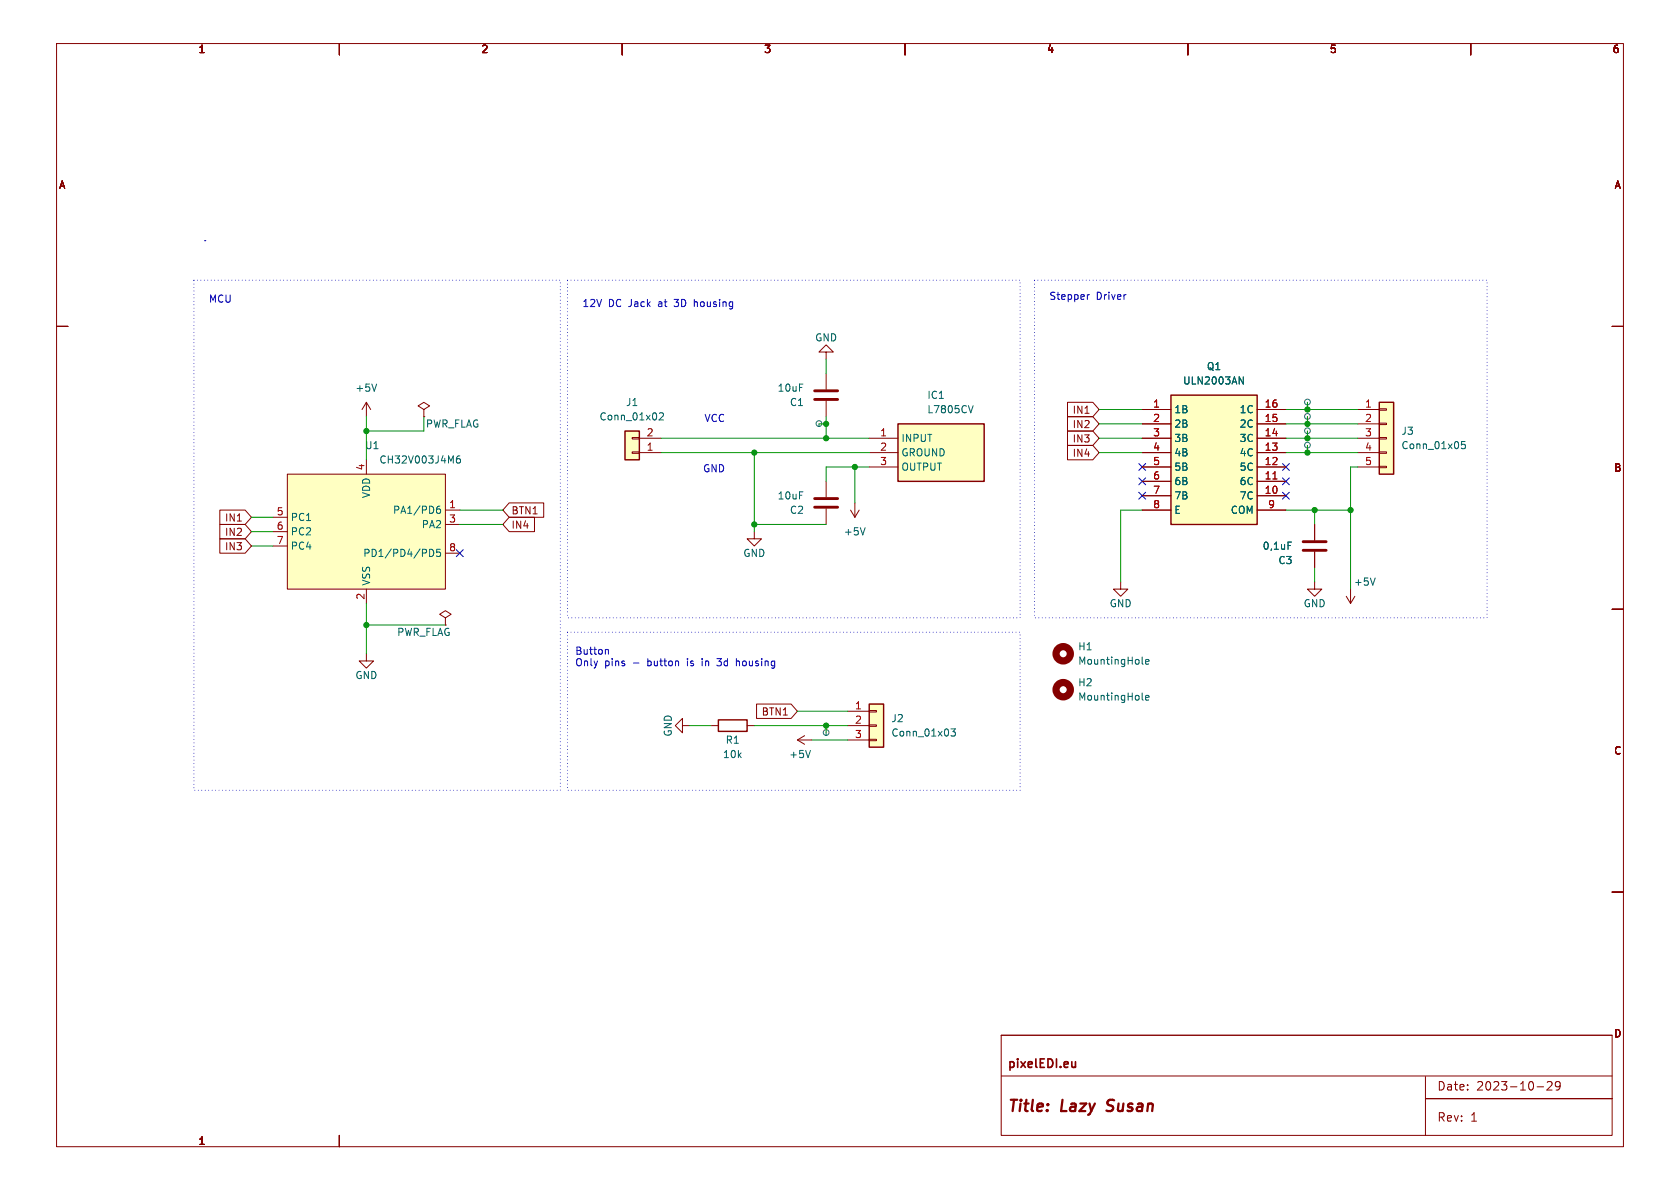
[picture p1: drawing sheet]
<svg xmlns="http://www.w3.org/2000/svg" width="297mm" height="210mm" viewBox="0 0 297 210" stroke-linecap="round" stroke-linejoin="round" font-family="sans-serif">
<g fill="none" stroke="#840000" stroke-width=".18">
<path d="M10 7.7h277v195h-277zM60 7.7v2M110 7.7v2M160 7.7v2M210 7.7v2M260 7.7v2M10 57.7h2M285 57.7h2M64.8 71.1l-.8 1.3M64.8 71.1v2.6M64.8 71.1l.7 1.3M74.9 72.4l1-.6-1-.7-1 .7 1 .6v1.3"/>
<path d="M74.9 73.7h.1M111.8 77.3h1.2v.3h-1.2zM111.8 79.9h1.2v.2h-1.2zM113 77.5h3.8M146 62.2h1.3l-1.3-1.2-1.2 1.2h1.2v1.3M146 66v2.8M146 70.9v2.8M153.7 77.5h5M188.7 73.7h4.5l1.1 1.2-1.1 1.3h-4.5zM188.7 71.1h4.5l1.1 1.3-1.1 1.3h-4.5zM188.7 78.7h4.5l1.1 1.3-1.1 1.3h-4.5zM188.7 76.2h4.5l1.1 1.3-1.1 1.2h-4.5z"/>
<path d="M201.9 72.4h5.1M201.9 77.5h5.1M201.9 74.9h5.1M222.2 72.4h5.1M222.2 77.5h5.1M222.2 74.9h5.1M240 72.4h3.8M240 77.5h3.8M240 74.9h3.8M243.8 79.9h1.3v.2h-1.3zM243.8 77.3h1.3v.3h-1.3zM243.8 74.8h1.3v.3h-1.3z"/>
<path d="M243.8 72.3h1.3v.2h-1.3zM38.9 95.2h4.4l1.1 1.3-1.1 1.3h-4.4zM38.9 90.2h4.4l1.1 1.2-1.1 1.3h-4.4zM38.9 92.7h4.4l1.1 1.3-1.1 1.3h-4.4zM48.3 91.4h2.5M48.3 94h2.5M48.3 96.5h2.5M50.8 83.8h27.9v20.3h-27.9zM64.8 81.3v2.5M78.7 90.2h2.6M78.7 92.7h2.6M78.7 97.8h2.6"/>
<path d="M90 88.9h6.1v2.5h-6.1l-1.1-1.2zM90 91.4h4.5v2.6h-4.5l-1.1-1.3zM113 80h3.8M133.3 94v1.3h1.3l-1.3 1.2-1.2-1.2h1.2M146 85.1v2.8M146 89.9v2.8M150.4 90.2l.7 1.2M151.1 88.9v2.5M151.9 90.2l-.8 1.2M153.7 82.6h5M153.7 80h5M201.9 90.2h5.1"/>
<path d="M201.9 87.6h5.1M201.9 85.1h5.1M201.9 82.6h5.1M201.9 80h5.1M222.2 90.2h5.1M222.2 87.6h5.1M222.2 85.1h5.1M222.2 82.6h5.1M222.2 80h5.1M232.4 92.7v2.8M232.4 97.5v2.8M240 82.6h3.8"/>
<path d="M240 80h3.8M243.8 82.4h1.3v.3h-1.3zM64.8 115.6v1.2h1.2l-1.2 1.3-1.3-1.3h1.3M64.8 104.1v2.6M78.7 109.2l1.1-.6-1.1-.6-1 .6 1 .6v1.3M78.7 110.5h.1M198.1 102.9v1.2h1.3l-1.3 1.3-1.3-1.3h1.3M232.4 102.9v1.2h1.3l-1.3 1.3-1.3-1.3h1.3M238 105.4l.8 1.3M238.8 104.1v2.6M239.5 105.4l-.7 1.3M285 107.7h2"/>
<path d="M120.6 128.3v-1.3l-1.2 1.3 1.2 1.2v-1.2h1.3M125.7 128.3h1.3M132.1 128.3h1.2M133.7 124.5h6.2l1.1 1.2-1.1 1.3h-6.2zM141 130.8l1.2 .8M141 130.8h2.5M142.2 130l-1.2 .8M149.9 130.8h3.8M149.9 125.7h3.8M149.9 128.3h3.8M153.7 130.7h1.2v.2h-1.2zM153.7 128.1h1.2v.3h-1.2z"/>
<path d="M153.7 125.6h1.2v.3h-1.2zM285 157.7h2M177 183h108v17.7h-108zM177 190.2h108M177 183h108M252 194.2h33h-33M252 194.2h33M252 190.3v10.4M271.7 192.1h1.2M273.5 191.3l.6-.1 .2 .1 .1 .3-.9 1.1h.9M275.8 191.8l-.3 .3h-.3l-.2-.3 .1-.5 .4-.1 .2 .1a.99 .99 0 0 1-.3 1.4h-.3M60 200.7v2"/>
</g>
<path d="M195.6 196.3l.3 .1M195.9 194.6l-.1 .4v.2" fill="none" stroke="#840000" stroke-width=".4"/>
<path d="M190.1 187.7v1M190.1 188.5l-.4 .2" fill="none" stroke="#840000" stroke-width=".3"/>
<g fill="none" stroke="#006464" stroke-width=".18">
<path d="M66.6 67.9l-.4 1.3M116.6 73.1l.5-.1 .2 .3-.8 .9h.8M172 71.7l-.4 1.3M219.1 66.6l.7 1.3v-1.3M259 78h-.6l-.1 .7 .2-.2 .4 .1 .2 .2-.1 .4-.2 .1-.5-.1M76 97.1a.64 .64 0 0 1 .7 .6 .64 .64 0 0 1-.7 .7M77.2 90.2l.2-.2h.4l.1 .2v.3l-.3 .2h-.3l-.1-.2M77.8 89.5h-.4l-.2 .5M77.8 97.1h-.6v.6l.1-.1h.5l.1 .2-.1 .4-.2 .2-.4-.2M81.3 80.6l-.4 .1a.86 .86 0 0 0 0 1.2l.4-.2 .1-.4-.2-.2h-.4l-.1 .2M152.9 93.3l-.4 1.3M227.7 95.8h.6"/>
<path d="M201.9 117.2l.2 .2M202.5 117l.6-.1v-.3h-.4l-.2 .2 .1 .6h.5M243.1 102.2l-.4 1.2M143.3 132.7l-.4 1.2M168.1 128.8h.8l-.4 .5 .3 .2v.5l-.1 .1-.6-.1M201.9 123.6l.2 .2M202.5 123.3l.6-.1v-.2l-.4-.1-.2 .2 .1 .6h.5"/>
</g>
<g fill="#ffffc2" stroke="#ffffc2" stroke-width=".18">
<path d="M50.8 83.8h27.9v20.3h-27.9z"/>
<path d="M207 69.9h15.2v22.8h-15.2z"/>
<path d="M243.8 71.1h2.6v12.7h-2.6z"/>
<path d="M110.5 76.2h2.5v5.1h-2.5z"/>
<path d="M153.7 124.5h2.5v7.6h-2.5z"/>
<path d="M158.7 74.9h15.3v10.2h-15.3z"/>
</g>
<path d="M110.5 76.2h2.5v5.1h-2.5zM158.7 74.9h15.3v10.2h-15.3zM207 69.9h15.2v22.8h-15.2zM243.8 71.1h2.6v12.7h-2.6zM127 127.3h5.1v2h-5.1zM153.7 124.5h2.5v7.6h-2.5z" fill="none" stroke="#840000" stroke-width=".25"/>
<path d="M225 84.7h.8" fill="none" stroke="#a90000" stroke-width=".18"/>
<path d="M144 69.1h4.1M144 70.6h4.1M144 88.1h4.1M144 89.7h4.1M230.4 95.8h4M230.4 97.3h4" fill="none" stroke="#840000" stroke-width=".51"/>
<g fill="none" stroke="#840000" stroke-width="1.3">
<circle cx="188" cy="115.6" r="1.27"/>
<circle cx="188" cy="121.9" r="1.27"/>
</g>
<g fill="none" stroke="#484848" stroke-width=".18">
<path d="M144.8 74.9v.5M231.1 71.1v.5M231.1 73.7v.4M231.1 76.2v.5M231.1 78.7v.5M146 129.5v.5"/>
<circle cx="144.8" cy="74.9" r=".51"/>
<circle cx="231.1" cy="71.1" r=".51"/>
<circle cx="231.1" cy="76.2" r=".51"/>
<circle cx="231.1" cy="78.7" r=".51"/>
<circle cx="231.1" cy="73.6" r=".51"/>
<circle cx="146" cy="129.5" r=".51"/>
</g>
<path d="M36.2 42.5h.1M122.7 52.9v1.3M122.9 53.3l-.2 .2M192.2 52.1v.8M192.6 52.1l-.4 .2M107.2 114.8l.4 .2v.7M124.1 116.4v.1M124.1 116.8v.9M126.7 116.4h.8l-.4 .5h.2M126.7 117.6l.6 .1M130.2 116.4v1.3M130.2 117l.3-.2 .2 .2" fill="none" stroke="#0000c2" stroke-width=".18"/>
<path d="M34.3 49.5h64.8v90.2h-64.8v-90.2M100.3 49.5h80v59.7h-80v-59.7M182.9 49.5h80v59.7h-80v-59.7M100.3 111.8h80v27.9h-80v-27.9" fill="none" stroke="#0000c2" stroke-width=".18" stroke-dasharray="0 .6"/>
<g fill="none" stroke="#009600" stroke-width=".18">
<path d="M64.8 73.7v7.6M74.9 73.7v2.5h-10.1M116.8 77.5h36.9M144.8 74.9h1.2M146 63.5v2.5M146 73.7v3.8M194.3 74.9h7.6M194.3 77.5h7.6M194.3 72.4h7.6M227.3 74.9h12.7M227.3 77.5h12.7M227.3 72.4h12.7"/>
<path d="M231.1 71.1v1.3M231.1 73.7v1.2M231.1 76.2v1.3M231.1 78.7v1.3M44.4 94h3.9M44.4 96.5h3.9M44.4 91.4h3.9M81.3 90.2h7.6M81.3 92.7h7.6M116.8 80h36.9M133.3 92.7h12.7M133.3 80v14"/>
<path d="M151.1 82.6v6.3M153.7 82.6h-7.7v2.5M194.3 80h7.6M201.9 90.2h-3.8v12.7M227.3 80h12.7M227.3 90.2h11.5M232.4 90.2v2.5M240 82.6h-1.2v21.5M64.8 106.7v8.9M64.8 110.5h13.9M232.4 100.3v2.6M121.9 128.3h3.8"/>
<path d="M133.3 128.3h16.6M141 125.7h8.9M143.5 130.8h6.4M146 128.3v1.2"/>
</g>
<g fill="none" stroke="#000084" stroke-width=".18">
<path d="M80.7 97.2l1.2 1.2M81.9 97.2l-1.2 1.2M201.3 87l1.2 1.2M201.3 84.5l1.2 1.2M201.3 81.9l1.2 1.3M202.5 87l-1.2 1.2M202.5 84.5l-1.2 1.2M202.5 81.9l-1.2 1.3M226.7 87l1.2 1.2M226.7 81.9l1.2 1.3M226.7 84.5l1.2 1.2M227.9 87l-1.2 1.2"/>
<path d="M227.9 81.9l-1.2 1.3M227.9 84.5l-1.2 1.2"/>
</g>
<g fill="#009600" stroke="#009600" stroke-width=".18">
<circle cx="64.8" cy="110.5" r=".46"/>
<circle cx="64.8" cy="76.2" r=".46"/>
<circle cx="231.1" cy="77.5" r=".46"/>
<circle cx="231.1" cy="80" r=".46"/>
<circle cx="238.8" cy="90.2" r=".46"/>
<circle cx="232.4" cy="90.2" r=".46"/>
<circle cx="231.1" cy="74.9" r=".46"/>
<circle cx="133.3" cy="92.7" r=".46"/>
<circle cx="133.3" cy="80" r=".46"/>
<circle cx="146" cy="128.3" r=".46"/>
<circle cx="146" cy="74.9" r=".46"/>
<circle cx="146" cy="77.5" r=".46"/>
<circle cx="231.1" cy="72.4" r=".46"/>
<circle cx="151.1" cy="82.6" r=".46"/>
</g>
<g font-size="2.8" fill="#840000">
<text x="178" y="197.1">Title:</text>
<text x="187.7" y="197.1">Lazy</text>
<text x="196.6" y="197.1">Susan</text>
</g>
<g font-size="2.1" fill="#840000">
<text x="178" y="189.2">pixelEDI.eu</text>
<text x="254" y="193">Date:</text>
<text x="261" y="193">2023-10-29</text>
<text x="254" y="198.5">Rev:</text>
<text x="259.9" y="198.5">1</text>
</g>
<g font-size="1.8" fill="#840000">
<text x="35" y="9.6">1</text>
<text x="85" y="9.6">2</text>
<text x="135" y="9.6">3</text>
<text x="185" y="9.6">4</text>
<text x="235" y="9.6">5</text>
<text x="285" y="9.6">6</text>
<text x="10.3" y="33.6">A</text>
<text x="285.3" y="33.6">A</text>
<text x="189.5" y="75.9">IN2</text>
<text x="189.5" y="73.3">IN1</text>
<text x="189.5" y="81">IN4</text>
<text x="189.5" y="78.4">IN3</text>
<text x="285.3" y="83.6">B</text>
<text x="39.7" y="92.4">IN1</text>
<text x="39.7" y="94.9">IN2</text>
<text x="90.3" y="91.1">BTN1</text>
<text x="90.3" y="93.7">IN4</text>
<text x="39.7" y="97.5">IN3</text>
<text x="134.6" y="126.7">BTN1</text>
<text x="285.3" y="133.6">C</text>
<text x="285.3" y="183.6">D</text>
<text x="35" y="202.6">1</text>
</g>
<g font-size="1.8" fill="#0000c2">
<text x="36.8" y="53.6">MCU</text>
<text x="185.4" y="53.1">Stepper</text>
<text x="193.8" y="53.1">Driver</text>
<text x="102.9" y="54.4">12V</text>
<text x="107.5" y="54.4">DC Jack</text>
<text x="116.7" y="54.4">at</text>
<text x="119.7" y="54.4">3D</text>
<text x="123.4" y="54.4">housing</text>
<text x="124.4" y="74.7">VCC</text>
<text x="124.2" y="83.6">GND</text>
<text x="101.6" y="115.8">Button</text>
<text x="101.6" y="117.9">Only</text>
<text x="106.9" y="117.9">pins</text>
<text x="112" y="117.9">-</text>
<text x="114.7" y="117.9">button</text>
<text x="121.9" y="117.9">is</text>
<text x="124.7" y="117.9">in</text>
<text x="127.7" y="117.9">3d</text>
<text x="131.2" y="117.9">housing</text>
</g>
<g font-size="1.8" fill="#006464">
<text x="144" y="60.6">GND</text>
<text x="213.3" y="65.6">Q1</text>
<text x="62.7" y="69.4">+5V</text>
<text x="110.6" y="72">J1</text>
<text x="137.4" y="69.4">10uF</text>
<text x="139.5" y="72">C1</text>
<text x="163.8" y="70.7">IC1</text>
<text x="209.1" y="68.2">ULN2003AN</text>
<text x="75.2" y="75.8">PWR_FLAG</text>
<text x="105.9" y="74.5">Conn_01x02</text>
<text x="163.8" y="73.3">L7805CV</text>
<text x="207.5" y="73.3">1B</text>
<text x="207.5" y="75.8">2B</text>
<text x="219.1" y="75.8">2C</text>
<text x="219.1" y="73.3">1C</text>
<text x="247.7" y="77.1">J3</text>
<text x="64.4" y="79.6">U1</text>
<text x="67" y="82.1">CH32V003J4M6</text>
<text x="159.3" y="78.3">INPUT</text>
<text x="159.3" y="80.9">GROUND</text>
<text x="159.3" y="83.4">OUTPUT</text>
<text x="207.5" y="78.3">3B</text>
<text x="207.5" y="80.9">4B</text>
<text x="207.5" y="83.4">5B</text>
<text x="219.1" y="83.4">5C</text>
<text x="219.1" y="80.9">4C</text>
<text x="219.1" y="78.3">3C</text>
<text x="247.7" y="79.6">Conn_01x05</text>
<text x="65.6" y="88.2" transform="rotate(-90 65.6 88.2)">VDD</text>
<text x="137.4" y="88.5">10uF</text>
<text x="207.5" y="86">6B</text>
<text x="207.5" y="88.5">7B</text>
<text x="219.1" y="88.5">7C</text>
<text x="219.1" y="86">6C</text>
<text x="51.3" y="92.3">PC1</text>
<text x="51.3" y="94.8">PC2</text>
<text x="69.4" y="91">PA1/PD6</text>
<text x="74.5" y="93.6">PA2</text>
<text x="139.5" y="91">C2</text>
<text x="149.1" y="94.8">+5V</text>
<text x="207.5" y="91">E</text>
<text x="217.5" y="91">COM</text>
<text x="51.3" y="97.4">PC4</text>
<text x="64.1" y="98.7">PD1/PD4/PD5</text>
<text x="131.3" y="98.7">GND</text>
<text x="223.1" y="97.4">0,1uF</text>
<text x="225.9" y="99.9">C3</text>
<text x="65.6" y="103.6" transform="rotate(-90 65.6 103.6)">VSS</text>
<text x="196.1" y="107.5">GND</text>
<text x="230.4" y="107.5">GND</text>
<text x="239.3" y="103.7">+5V</text>
<text x="70.1" y="112.6">PWR_FLAG</text>
<text x="190.5" y="115.2">H1</text>
<text x="190.5" y="117.7">MountingHole</text>
<text x="62.7" y="120.2">GND</text>
<text x="190.5" y="121.5">H2</text>
<text x="190.5" y="124.1">MountingHole</text>
<text x="119" y="130.3" transform="rotate(-90 119 130.3)">GND</text>
<text x="128.2" y="131.7">R1</text>
<text x="157.5" y="127.9">J2</text>
<text x="157.5" y="130.4">Conn_01x03</text>
<text x="127.7" y="134.2">10k</text>
<text x="139.4" y="134.2">+5V</text>
</g>
<g font-size="1.8" fill="#a90000">
<text x="114.2" y="77.2">2</text>
<text x="155.5" y="77.2">1</text>
<text x="203.8" y="72.1">1</text>
<text x="203.8" y="74.7">2</text>
<text x="203.8" y="77.2">3</text>
<text x="223.5" y="77.2">14</text>
<text x="223.5" y="74.7">15</text>
<text x="223.5" y="72.1">16</text>
<text x="241.2" y="72.1">1</text>
<text x="241.2" y="74.7">2</text>
<text x="241.2" y="77.2">3</text>
<text x="64.5" y="83.3" transform="rotate(-90 64.5 83.3)">4</text>
<text x="114.2" y="79.8">1</text>
<text x="155.5" y="79.8">2</text>
<text x="155.5" y="82.3">3</text>
<text x="203.8" y="79.8">4</text>
<text x="203.8" y="82.3">5</text>
<text x="223.5" y="82.3">12</text>
<text x="223.5" y="79.8">13</text>
<text x="241.2" y="79.8">4</text>
<text x="241.2" y="82.3">5</text>
<text x="79.3" y="89.9">1</text>
<text x="203.8" y="84.8">6</text>
<text x="203.8" y="87.4">7</text>
<text x="203.8" y="89.9">8</text>
<text x="223.5" y="87.4">10</text>
<text x="223.5" y="84.8">11</text>
<text x="224.1" y="89.9">9</text>
<text x="48.8" y="91.2">5</text>
<text x="48.8" y="93.7">6</text>
<text x="79.3" y="92.5">3</text>
<text x="48.8" y="96.3">7</text>
<text x="79.3" y="97.5">8</text>
<text x="64.5" y="106.1" transform="rotate(-90 64.5 106.1)">2</text>
<text x="151.1" y="125.5">1</text>
<text x="151.1" y="128">2</text>
<text x="151.1" y="130.6">3</text>
</g>
</svg>
